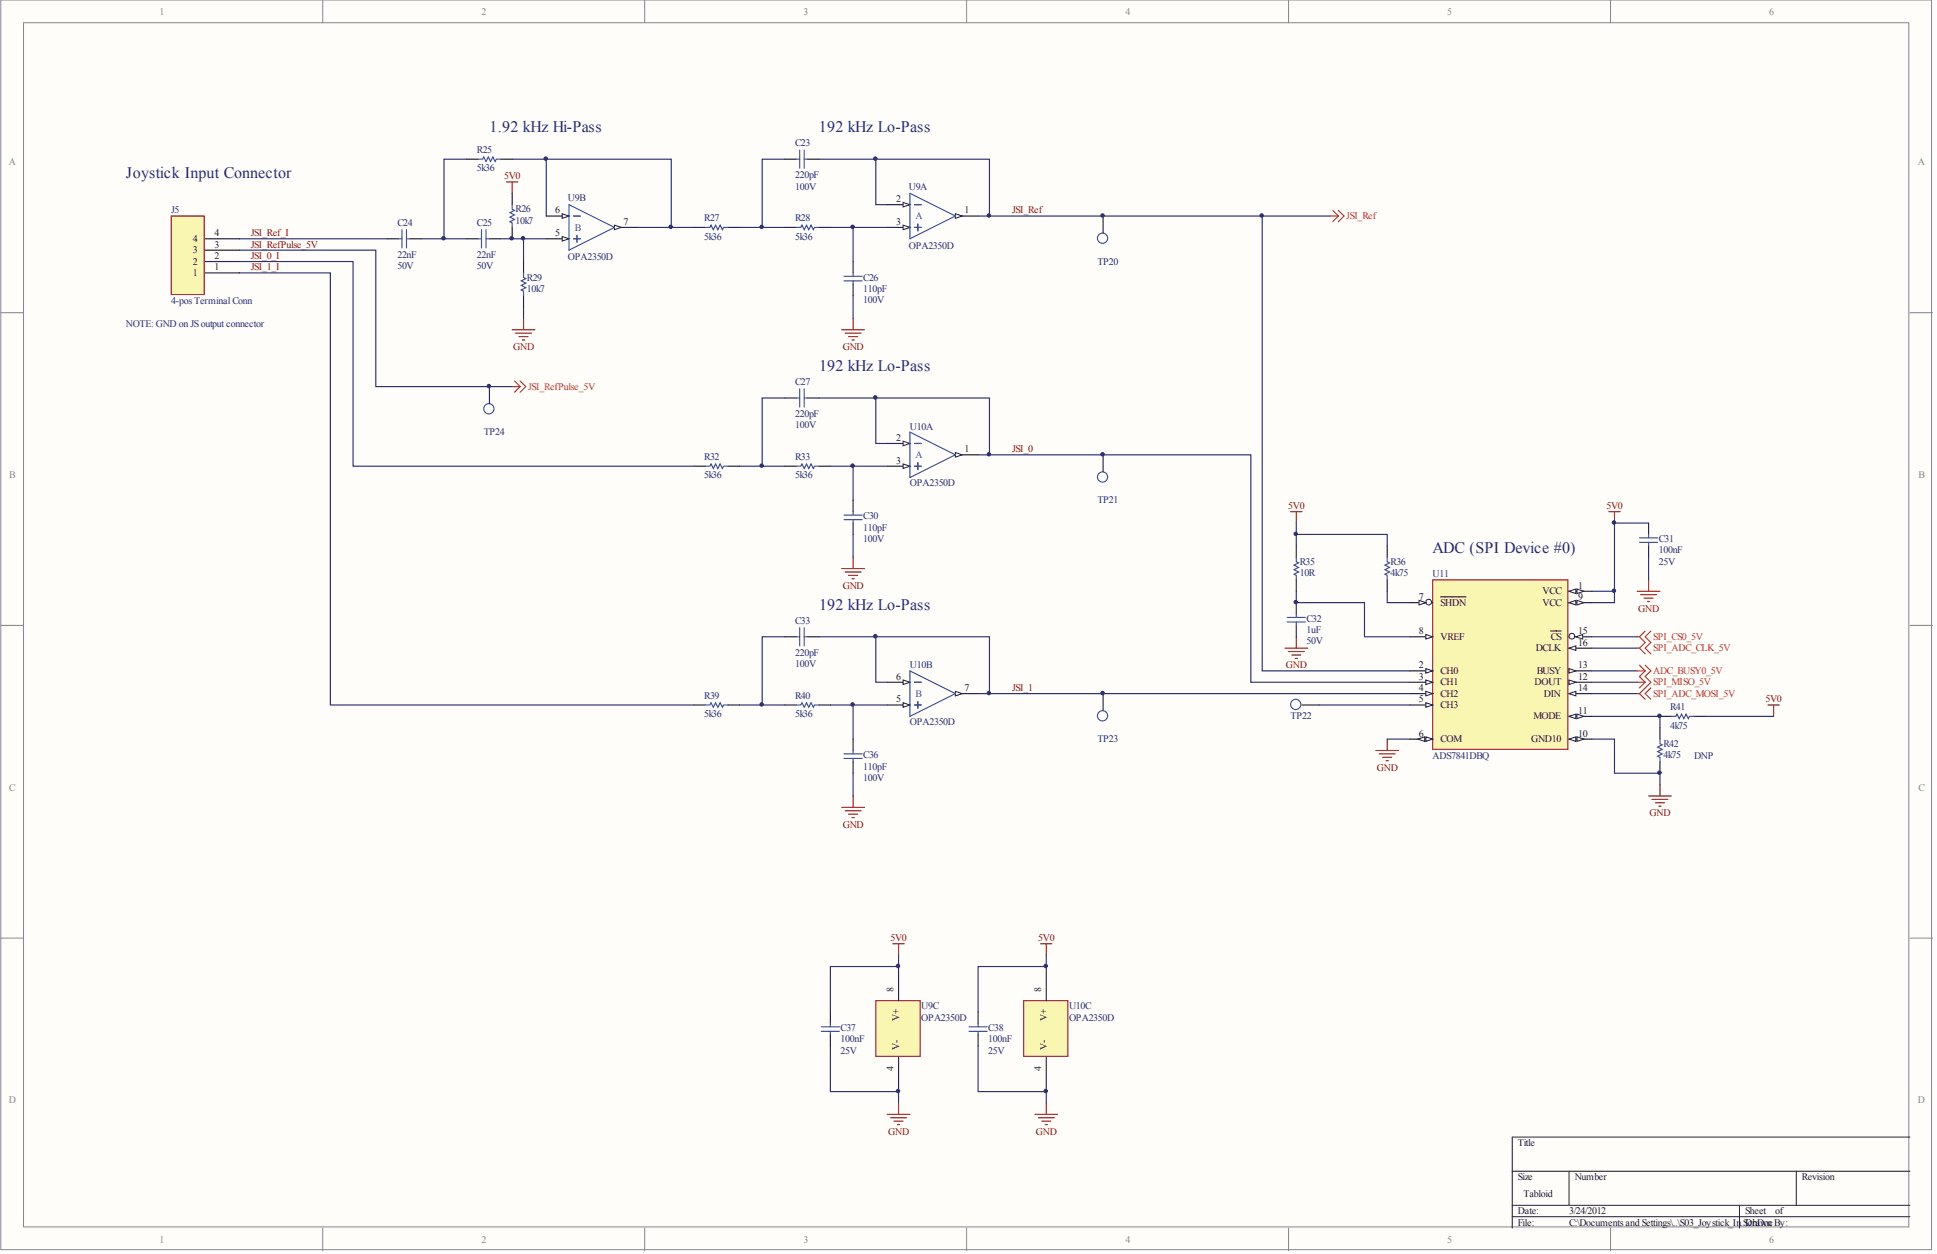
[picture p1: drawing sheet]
<svg xmlns="http://www.w3.org/2000/svg" width="432mm" height="279mm" viewBox="0 0 432 279" stroke-linecap="round" stroke-linejoin="round" font-family="sans-serif">
<path d="M.2 0h430.4v278.4h-430.4z" fill="#fefdf9"/>
<path d="M.2 0h430.4v278.4h-430.4z" fill="none" stroke="#85878d" stroke-width=".22"/>
<path d="M5.2 5.1h420.3v268.3h-420.3z" fill="#fefdf9"/>
<g fill="none" stroke="#85878d" stroke-width=".22">
<path d="M5.2 5.1h420.3v268.3h-420.3zM71.9 0v5.1M143.7 0v5.1M215.5 0v5.1M287.2 0v5.1M359 0v5.1M.2 69.7h5M425.8 69.7h5M.2 139.3h5M425.8 139.3h5M.2 209h5M425.8 209h5"/>
<path d="M71.9 273.6v5.1M143.7 273.6v5.1M215.5 273.6v5.1M287.2 273.6v5.1M359 273.6v5.1"/>
</g>
<path d="M425.8 253.4h-88.7v20.2M337.1 261h88.7M337.1 268.6h88.7M337.1 271.1h88.7M349.8 261v7.6M387.8 268.6v5M400.4 261v7.6" fill="none" stroke="#231f20" stroke-width=".22"/>
<g fill="#231f20">
<path d="M45.7 60.7h7.7l.1 .1-.1 .1h-7.6z"/>
<path d="M45.7 58.2l7.7-.1 .1 .2-.1 .1h-7.6z"/>
<path d="M45.7 55.6h7.7l.1 .1-.1 .2h-7.6z"/>
<path d="M45.7 53.1h7.7l.1 .1-.1 .1h-7.6z"/>
</g>
<g fill="#f9f6b2">
<path d="M43.2 60h.6v1.5h-.6z"/>
<path d="M43 57.5h1v1.5h-1z"/>
<path d="M43.1 54.9h.8v1.6h-.8z"/>
<path d="M43 52.4h1v1.5h-1z"/>
<path d="M38.3 48.3h7.1v17.2h-7.1zM43.2 60v1.5h.6v-1.5zM43 57.5v1.5h1v-1.5zM43.1 54.9v1.6h.8v-1.6zM43 52.4v1.5h1v-1.5z"/>
</g>
<path d="M38 48h7.6v17.7h-7.6zM38.3 48.3v17.2h7.1v-17.2zM38.2 48.1h.1z" fill="#7d1315"/>
<path d="M197.8 50.7h5" fill="none" stroke="#231f20" stroke-width=".25"/>
<path d="M201.3 50.2l1.5 .5-1.5 .5z" fill="#fefdf9"/>
<path d="M201.3 50.2l1.5 .5-1.5 .5z" fill="none" stroke="#231f20" stroke-width=".22"/>
<path d="M197.8 45.6h5" fill="none" stroke="#231f20" stroke-width=".25"/>
<path d="M201.3 45.1l1.5 .5-1.5 .5z" fill="#fefdf9"/>
<path d="M201.3 45.1l1.5 .5-1.5 .5z" fill="none" stroke="#231f20" stroke-width=".22"/>
<path d="M213 48.1h5" fill="none" stroke="#231f20" stroke-width=".25"/>
<path d="M213 47.6l1.5 .5-1.5 .5z" fill="#fefdf9"/>
<path d="M213 47.6l1.5 .5-1.5 .5z" fill="none" stroke="#231f20" stroke-width=".22"/>
<path d="M202.8 43.1l10.2 5-10.2 5.1zM203.9 45.6h1.5M203.9 50.7h1.5M204.6 49.9v1.5" fill="none" stroke="#3153a4" stroke-width=".25"/>
<path d="M121.8 53.2h5" fill="none" stroke="#231f20" stroke-width=".25"/>
<path d="M125.3 52.7l1.5 .5-1.5 .5z" fill="#fefdf9"/>
<path d="M125.3 52.7l1.5 .5-1.5 .5z" fill="none" stroke="#231f20" stroke-width=".22"/>
<path d="M121.8 48.1h5" fill="none" stroke="#231f20" stroke-width=".25"/>
<path d="M125.3 47.6l1.5 .5-1.5 .5z" fill="#fefdf9"/>
<path d="M125.3 47.6l1.5 .5-1.5 .5z" fill="none" stroke="#231f20" stroke-width=".22"/>
<path d="M137 50.7h5" fill="none" stroke="#231f20" stroke-width=".25"/>
<path d="M137 50.2l1.5 .5-1.5 .5z" fill="#fefdf9"/>
<path d="M137 50.2l1.5 .5-1.5 .5z" fill="none" stroke="#231f20" stroke-width=".22"/>
<g fill="none" stroke="#3153a4" stroke-width=".25">
<path d="M106.6 35.5h1l.2-.5 .5 1 .6-1 .5 1 .5-1 .5 1 .2-.5h1M177.5 35.5h.8M178.3 33.4v4.1M179.3 33.4v4.1M179.3 35.5h.7M88.8 53.2h.8M89.6 51.2v4M90.6 53.2h.8M90.6 51.2v4M106.6 53.2h.7M107.3 51.2v4M108.3 53.2h.8"/>
<path d="M108.3 51.2v4M114.2 45.6v1l.5 .3-1 .5 1 .5-1 .5 1 .5-1 .5 .5 .3v1M126.8 45.6l10.2 5.1-10.2 5zM127.9 48.1h1.5M127.9 53.2h1.5M128.6 52.4v1.6M157.2 50.7h1.1l.2-.5 .5 1 .5-1 .5 1 .5-1 .5 1 .3-.5h1M177.5 50.7h1l.3-.5 .5 1 .5-1 .5 1 .5-1 .5 1 .3-.5h1M116.7 60.8v1l.5 .3-1 .5 1 .5-1 .5 1 .5-1 .5 .5 .3v1M188.1 61.6h4.1M188.1 62.6h4.1M190.2 60.8v.8"/>
<path d="M190.2 62.6v.7"/>
</g>
<path d="M112.9 40.5h2.5M114.2 40.5v2.6M114.2 73.5h5M114.9 74.2h3.6M115.7 75h2M116.5 75.8h.5M116.7 70.9v2.6M187.6 73.5h5.1M188.4 74.2h3.5M189.2 75h2M189.9 75.8h.5M190.2 70.9v2.6" fill="none" stroke="#7d1315" stroke-width=".25"/>
<g fill="none" stroke="#272872" stroke-width=".25">
<path d="M104 35.5h-5v17.7M114.2 35.5h35.4v15.2h-7.6M121.8 35.5v12.6M175 35.5h-5.1v15.2M182.6 35.5h38v12.6h-2.6M195.2 35.5v10.1h2.6M93.9 53.2h10.1M111.6 53.2h5.1M121.8 53.2h-5.1v5.1M149.6 50.7h5.1M164.8 50.7h10.2M185.1 50.7h12.7"/>
<path d="M190.2 50.7v7.6M116.7 68.4v2.5M190.2 65.9v5"/>
</g>
<g fill="none" stroke="#231f20" stroke-width=".25">
<path d="M104 35.5h2.6M111.6 35.5h2.6M175 35.5h2.5M180 35.5h2.6M86.3 53.2h2.5M91.4 53.2h2.5M104 53.2h2.6M109.1 53.2h2.5M114.2 43.1v2.5M114.2 50.7v2.5M116.7 58.3v2.5M154.7 50.7h2.5"/>
<path d="M162.3 50.7h2.5M175 50.7h2.5M182.6 50.7h2.5M190.2 58.3v2.5M116.7 65.9v2.5M190.2 63.3v2.6"/>
</g>
<g fill="#231f20">
<path d="M200.2 215.3l.2 .1v7.6l-.1 .1-.1-.1z"/>
<path d="M200.2 235.5l.2 .1v7.6l-.1 .1-.1-.1z"/>
</g>
<g fill="#f9f6b2">
<path d="M195.4 223.1h9.6v12.1h-9.6z"/>
<path d="M199 226h1.5v1.5h-1.5z"/>
<path d="M199.1 224.8h1.2v1.2h-1.2z"/>
<path d="M199 232.3h1.5v1.5h-1.5z"/>
<path d="M199.9 231.7h.1v.5h-.1z"/>
</g>
<path d="M195.1 222.8h5.1l.1 .3 .1-.3h4.8v12.7h-10.1zM195.4 223.1v12.1h9.6v-12.1zM195.2 223h.2z" fill="#7d1315"/>
<path d="M200.2 222.8h.2v.2h-.2z" fill="#231f20"/>
<path d="M197.8 103.9h5" fill="none" stroke="#231f20" stroke-width=".25"/>
<path d="M201.3 103.4l1.5 .5-1.5 .5z" fill="#fefdf9"/>
<path d="M201.3 103.4l1.5 .5-1.5 .5z" fill="none" stroke="#231f20" stroke-width=".22"/>
<path d="M197.8 98.8h5" fill="none" stroke="#231f20" stroke-width=".25"/>
<path d="M201.3 98.3l1.5 .5-1.5 .5z" fill="#fefdf9"/>
<path d="M201.3 98.3l1.5 .5-1.5 .5z" fill="none" stroke="#231f20" stroke-width=".22"/>
<path d="M213 101.3h5" fill="none" stroke="#231f20" stroke-width=".25"/>
<path d="M213 100.8l1.5 .5-1.5 .5z" fill="#fefdf9"/>
<path d="M213 100.8l1.5 .5-1.5 .5z" fill="none" stroke="#231f20" stroke-width=".22"/>
<g fill="none" stroke="#3153a4" stroke-width=".25">
<path d="M177.5 88.7h.8M178.3 86.6v4.1M179.3 86.6v4.1M179.3 88.7h.7M202.8 96.3l10.2 5-10.2 5.1zM203.9 98.8h1.5M157.2 103.9h1.1l.2-.5 .5 1 .5-1 .5 1 .5-1 .5 1 .3-.5h1M177.5 103.9h1l.3-.5 .5 1 .5-1 .5 1 .5-1 .5 1 .3-.5h1M188.1 114.8h4.1M188.1 115.8h4.1M190.2 114v.8M190.2 115.8v.7"/>
<path d="M203.9 103.9h1.5M204.6 103.1v1.5"/>
</g>
<path d="M187.6 126.7h5.1M188.4 127.4h3.5M189.2 128.2h2M189.9 129h.5M190.2 124.1v2.6" fill="none" stroke="#7d1315" stroke-width=".25"/>
<path d="M175 88.7h-5.1v15.2M182.6 88.7h38v12.6h-2.6M195.2 88.7v10.1h2.6M164.8 103.9h10.2M185.1 103.9h12.7M190.2 103.9v7.6M190.2 119.1v5" fill="none" stroke="#272872" stroke-width=".25"/>
<path d="M175 88.7h2.5M180 88.7h2.6M154.7 103.9h2.5M162.3 103.9h2.5M175 103.9h2.5M182.6 103.9h2.5M190.2 111.5v2.5M190.2 116.5v2.6M197.8 157.1h5" fill="none" stroke="#231f20" stroke-width=".25"/>
<path d="M201.3 156.6l1.5 .5-1.5 .5z" fill="#fefdf9"/>
<path d="M201.3 156.6l1.5 .5-1.5 .5z" fill="none" stroke="#231f20" stroke-width=".22"/>
<path d="M197.8 152h5" fill="none" stroke="#231f20" stroke-width=".25"/>
<path d="M201.3 151.5l1.5 .5-1.5 .5z" fill="#fefdf9"/>
<path d="M201.3 151.5l1.5 .5-1.5 .5z" fill="none" stroke="#231f20" stroke-width=".22"/>
<path d="M213 154.5h5" fill="none" stroke="#231f20" stroke-width=".25"/>
<path d="M213 154l1.5 .5-1.5 .6z" fill="#fefdf9"/>
<path d="M213 154l1.5 .5-1.5 .6z" fill="none" stroke="#231f20" stroke-width=".22"/>
<path d="M202.8 149.5l10.2 5-10.2 5.1zM203.9 152h1.5M203.9 157.1h1.5M204.6 156.3v1.5" fill="none" stroke="#3153a4" stroke-width=".25"/>
<g fill="#231f20">
<path d="M233.2 215.3l.2 .1v7.6l-.2 .1-.1-.1z"/>
<path d="M233.2 235.5l.2 .1v7.6l-.2 .1-.1-.1z"/>
</g>
<g fill="#f9f6b2">
<path d="M231.9 226h1.5v1.5h-1.5z"/>
<path d="M232.1 224.8h1.1v1.2h-1.1z"/>
<path d="M231.9 232.3h1.5v1.5h-1.5z"/>
<path d="M232.8 231.7h.2v.5h-.2z"/>
<path d="M228.3 223.1h9.6v12.1h-9.6zM231.9 232.3v1.5h1.5v-1.5zM232.8 231.7v.5h.2v-.5zM231.9 226v1.5h1.5v-1.5zM232.1 224.8v1.2h1.1v-1.2z"/>
</g>
<path d="M228 222.8h5.1l.1 .3 .2-.3h4.8v12.7h-10.2zM228.3 223.1v12.1h9.6v-12.1zM228.2 223h.1z" fill="#7d1315"/>
<path d="M233.1 222.8h.3l-.1 .2h-.1z" fill="#231f20"/>
<path d="M187.6 179.9h5.1M190.2 177.3v2.6M188.4 180.6h3.5M189.2 181.4h2M189.9 182.2h.5" fill="none" stroke="#7d1315" stroke-width=".25"/>
<path d="M53.4 53.2h32.9M53.4 60.8h20.2v96.3h81.1M164.8 157.1h10.2M175 141.9h-5.1v15.2M182.6 141.9h38v12.6h-2.6M185.1 157.1h12.7M190.2 157.1v7.6M195.2 141.9v10.1h2.6M190.2 172.3v5" fill="none" stroke="#272872" stroke-width=".25"/>
<path d="M154.7 157.1h2.5M162.3 157.1h2.5M175 157.1h2.5M175 141.9h2.5M180 141.9h2.6M182.6 157.1h2.5M190.2 164.7v2.5M190.2 169.7v2.6" fill="none" stroke="#231f20" stroke-width=".25"/>
<path d="M178.3 139.9v4M179.3 139.9v4M157.2 157.1h1.1l.2-.5 .5 1 .5-1 .5 1 .5-1 .5 1 .3-.5h1M177.5 157.1h1l.3-.5 .5 1 .5-1 .5 1 .5-1 .5 1 .3-.5h1M177.5 141.9h.8M179.3 141.9h.7M188.1 168h4.1M188.1 169h4.1M190.2 167.2v.8M190.2 169v.7" fill="none" stroke="#3153a4" stroke-width=".25"/>
<path d="M109 86.1h.2v3.8l-.1 .2-.1-.2z" fill="#231f20"/>
<circle cx="109" cy="91.1" r="1.01" fill="#fefdf9"/>
<path d="M108.2 90.1l.8-.3v.2l.2-.1a.84 .84 0 0 1 1 .8 1.27 1.27 0 0 1-1.6 1.6 1.27 1.27 0 0 1-.4-2.2zM108 91.1a1.01 1.01 0 0 0 2 0 1.01 1.01 0 0 0-2 0z" fill="#3451a3"/>
<path d="M109 89.8h.2v.2h-.2z" fill="#231f20"/>
<path d="M114.2 86.1h1.7M114.7 84.9l1.2 1.2M115.9 86.1l-1.2 1.3M115.9 84.9l1.3 1.2-1.3 1.3" fill="none" stroke="#ee1f23" stroke-width=".25"/>
<g fill="none" stroke="#7d1315" stroke-width=".25">
<path d="M199 210.3h2.6M200.3 210.3v2.5M232 210.3h2.5M233.2 210.3v2.5M197.8 248.3h5M198.5 249h3.6M199.3 249.8h2M200.1 250.6h.5M200.3 245.8v2.5M230.7 248.3h5.1M231.5 249h3.5M232.2 249.8h2.1"/>
<path d="M233 250.6h.5M233.2 245.8v2.5"/>
</g>
<path d="M185.1 225.5v2.5M185.1 230.6v2.5M218 225.5v2.5M218 230.6v2.5" fill="none" stroke="#231f20" stroke-width=".25"/>
<path d="M183.1 228.8h4M183.1 229.8h4M185.1 228v.8M185.1 229.8v.8M216 228.8h4.1M216 229.8h4.1M218 228v.8M218 229.8v.8" fill="none" stroke="#3153a4" stroke-width=".25"/>
<path d="M200.3 212.8v2.6h-15.2v10.1M233.2 212.8v2.6h-15.2v10.1M185.1 233.1v10.1h15.2v2.6M218 233.1v10.1h15.2v2.6" fill="none" stroke="#272872" stroke-width=".25"/>
<path d="M319.5 129.3h29.9v37.5h-29.9z" fill="#f9f6b2"/>
<path d="M319.2 129.1h30.4v38h-30.4zM319.5 129.3v37.5h29.9v-37.5zM319.4 129.2h.1z" fill="#7d1315"/>
<path d="M314.3 134.3h5.1" fill="none" stroke="#231f20" stroke-width=".25"/>
<circle cx="318.5" cy="134.2" r=".63" fill="#fefdf9"/>
<circle cx="318.5" cy="134.2" r=".63" fill="none" stroke="#231f20" stroke-width=".22"/>
<path d="M316.3 133.8l1.6 .5-1.6 .5z" fill="#fefdf9"/>
<path d="M316.3 133.8l1.6 .5-1.6 .5z" fill="none" stroke="#231f20" stroke-width=".22"/>
<path d="M321.1 133h5.7M349.8 159.6h5" fill="none" stroke="#231f20" stroke-width=".25"/>
<path d="M349.8 159.6l1.5-.5v1z" fill="#fefdf9"/>
<path d="M349.8 159.6l1.5-.5v1z" fill="none" stroke="#231f20" stroke-width=".22"/>
<path d="M351.5 159.1l1.6 .5-1.6 .5z" fill="#fefdf9"/>
<path d="M351.5 159.1l1.6 .5-1.6 .5z" fill="none" stroke="#231f20" stroke-width=".22"/>
<path d="M349.8 144.4h5" fill="none" stroke="#231f20" stroke-width=".25"/>
<path d="M349.8 144.4l1.5-.5v1z" fill="#fefdf9"/>
<path d="M349.8 144.4l1.5-.5v1z" fill="none" stroke="#231f20" stroke-width=".22"/>
<path d="M349.8 164.7h5" fill="none" stroke="#231f20" stroke-width=".25"/>
<path d="M349.8 164.7l1.5-.5v1z" fill="#fefdf9"/>
<path d="M349.8 164.7l1.5-.5v1z" fill="none" stroke="#231f20" stroke-width=".22"/>
<path d="M351.5 164.2l1.6 .5-1.6 .5z" fill="#fefdf9"/>
<path d="M351.5 164.2l1.6 .5-1.6 .5z" fill="none" stroke="#231f20" stroke-width=".22"/>
<path d="M349.8 141.9h5" fill="none" stroke="#231f20" stroke-width=".25"/>
<circle cx="350.4" cy="141.8" r=".63" fill="#fefdf9"/>
<circle cx="350.4" cy="141.8" r=".63" fill="none" stroke="#231f20" stroke-width=".22"/>
<path d="M351.3 141.9l1.5-.5v1z" fill="#fefdf9"/>
<path d="M351.3 141.9l1.5-.5v1z" fill="none" stroke="#231f20" stroke-width=".22"/>
<path d="M345.7 140.6h2.3M349.8 152h5" fill="none" stroke="#231f20" stroke-width=".25"/>
<path d="M349.8 151.5l1.5 .5-1.5 .5z" fill="#fefdf9"/>
<path d="M349.8 151.5l1.5 .5-1.5 .5z" fill="none" stroke="#231f20" stroke-width=".22"/>
<path d="M314.3 157.1h5.1" fill="none" stroke="#231f20" stroke-width=".25"/>
<path d="M317.9 156.6l1.5 .5-1.5 .5z" fill="#fefdf9"/>
<path d="M317.9 156.6l1.5 .5-1.5 .5z" fill="none" stroke="#231f20" stroke-width=".22"/>
<path d="M314.3 141.9h5.1" fill="none" stroke="#231f20" stroke-width=".25"/>
<path d="M317.9 141.4l1.5 .5-1.5 .5z" fill="#fefdf9"/>
<path d="M317.9 141.4l1.5 .5-1.5 .5z" fill="none" stroke="#231f20" stroke-width=".22"/>
<path d="M314.3 154.5h5.1" fill="none" stroke="#231f20" stroke-width=".25"/>
<path d="M317.9 154l1.5 .5-1.5 .6z" fill="#fefdf9"/>
<path d="M317.9 154l1.5 .5-1.5 .6z" fill="none" stroke="#231f20" stroke-width=".22"/>
<path d="M349.8 134.3h5" fill="none" stroke="#231f20" stroke-width=".25"/>
<path d="M349.8 134.3l1.5-.5v1z" fill="#fefdf9"/>
<path d="M349.8 134.3l1.5-.5v1z" fill="none" stroke="#231f20" stroke-width=".22"/>
<path d="M351.5 133.8l1.6 .5-1.6 .5z" fill="#fefdf9"/>
<path d="M351.5 133.8l1.6 .5-1.6 .5z" fill="none" stroke="#231f20" stroke-width=".22"/>
<path d="M314.3 152h5.1" fill="none" stroke="#231f20" stroke-width=".25"/>
<path d="M317.9 151.5l1.5 .5-1.5 .5z" fill="#fefdf9"/>
<path d="M317.9 151.5l1.5 .5-1.5 .5z" fill="none" stroke="#231f20" stroke-width=".22"/>
<path d="M314.3 149.5h5.1" fill="none" stroke="#231f20" stroke-width=".25"/>
<path d="M317.9 149l1.5 .5-1.5 .5z" fill="#fefdf9"/>
<path d="M317.9 149l1.5 .5-1.5 .5z" fill="none" stroke="#231f20" stroke-width=".22"/>
<path d="M349.8 149.5h5" fill="none" stroke="#231f20" stroke-width=".25"/>
<path d="M349.8 149l1.5 .5-1.5 .5z" fill="#fefdf9"/>
<path d="M349.8 149l1.5 .5-1.5 .5z" fill="none" stroke="#231f20" stroke-width=".22"/>
<path d="M314.3 164.7h5.1" fill="none" stroke="#231f20" stroke-width=".25"/>
<path d="M317.9 164.2l1.5 .5-1.5 .5z" fill="#fefdf9"/>
<path d="M317.9 164.2l1.5 .5-1.5 .5z" fill="none" stroke="#231f20" stroke-width=".22"/>
<path d="M316.1 164.7l1.5-.5v1z" fill="#fefdf9"/>
<path d="M316.1 164.7l1.5-.5v1z" fill="none" stroke="#231f20" stroke-width=".22"/>
<path d="M349.8 131.7h5" fill="none" stroke="#231f20" stroke-width=".25"/>
<path d="M349.8 131.7l1.5-.5v1.1z" fill="#fefdf9"/>
<path d="M349.8 131.7l1.5-.5v1.1z" fill="none" stroke="#231f20" stroke-width=".22"/>
<path d="M351.5 131.2l1.6 .5-1.6 .6z" fill="#fefdf9"/>
<path d="M351.5 131.2l1.6 .5-1.6 .6z" fill="none" stroke="#231f20" stroke-width=".22"/>
<path d="M349.8 154.5h5" fill="none" stroke="#231f20" stroke-width=".25"/>
<path d="M349.8 154.5l1.5-.5v1.1z" fill="#fefdf9"/>
<path d="M349.8 154.5l1.5-.5v1.1z" fill="none" stroke="#231f20" stroke-width=".22"/>
<path d="M289 121.6v2.5M289 129.2v2.5M309.2 121.6v2.5M309.2 129.2v2.5" fill="none" stroke="#231f20" stroke-width=".25"/>
<path d="M289 124.1v1.1l.5 .2-1 .5 1 .5-1 .5 1 .5-1 .5 .5 .3v1M309.2 124.1v1.1l.5 .2-1 .5 1 .5-1 .5 1 .5-1 .5 .5 .3v1" fill="none" stroke="#3153a4" stroke-width=".25"/>
<path d="M287.7 114h2.5M289 114v2.5M358.6 114h2.6M359.9 114v2.5M286.4 144.4h5.1M287.2 145.2h3.5M288 145.9h2M288.7 146.7h.5M289 141.9v2.5" fill="none" stroke="#7d1315" stroke-width=".25"/>
<path d="M289 116.5v2.6M289 131.7v2.6h15.2v7.6h10.1M289 121.6v-2.5h20.2v2.5M309.2 131.7v2.6h5.1M354.8 131.7h5.1" fill="none" stroke="#272872" stroke-width=".25"/>
<path d="M245.8 48l.2 .1v3.8l-.1 .2-.1-.2z" fill="#231f20"/>
<circle cx="245.8" cy="53.1" r="1.01" fill="#fefdf9"/>
<path d="M245 52.1l.8-.3v.2l.2-.1a.84 .84 0 0 1 1 .8 1.27 1.27 0 0 1-1.6 1.6 1.27 1.27 0 0 1-.4-2.2zM244.8 53.1a1.01 1.01 0 0 0 2 0 1.01 1.01 0 0 0-2 0z" fill="#3451a3"/>
<g fill="#231f20">
<path d="M245.8 51.8h.2v.2h-.2z"/>
<path d="M245.8 101.3h.2v3.8l-.1 .2-.1-.2z"/>
</g>
<circle cx="245.8" cy="106.3" r="1.01" fill="#fefdf9"/>
<path d="M244.8 105.5l.6-.4 .4-.1 .1 .3 .1-.2a.83 .83 0 0 1 1 .8 1.27 1.27 0 0 1-1.4 1.6 1.27 1.27 0 0 1-.8-2zM244.8 106.3a1.01 1.01 0 0 0 2 0 1.01 1.01 0 0 0-2 0z" fill="#3451a3"/>
<g fill="#231f20">
<path d="M245.8 105h.2v.2h-.2z"/>
<path d="M245.8 154.5h.2v3.8l-.1 .2-.1-.2z"/>
</g>
<circle cx="245.8" cy="159.5" r="1.01" fill="#fefdf9"/>
<path d="M244.8 158.7l.6-.4 .4-.1 .1 .3 .1-.2a.84 .84 0 0 1 1 .8 1.27 1.27 0 0 1-1.4 1.6 1.27 1.27 0 0 1-.8-2zM244.8 159.5a1.01 1.01 0 0 0 2 0 1.01 1.01 0 0 0-2 0z" fill="#3451a3"/>
<g fill="#231f20">
<path d="M245.8 158.2h.2v.2h-.2z"/>
<path d="M290.1 157h3.9l.2 .1-.2 .1h-3.8z"/>
</g>
<circle cx="288.8" cy="157" r="1.01" fill="#fefdf9"/>
<path d="M287.6 157a1.27 1.27 0 0 1 2.5 0 1.27 1.27 0 0 1-2.5 0zM287.8 157a1.05 1.05 0 0 0 2.1 0 1.05 1.05 0 0 0-2.1 0z" fill="#3451a3"/>
<g fill="none" stroke="#272872" stroke-width=".25">
<path d="M53.4 58.3h25.3v45.6h76M53.4 55.7h30.4v30.4h30.4M220.6 48.1h60.8v101.4h32.9M281.4 48.1h15.2M220.6 101.3h58.2v50.7h35.5M367.5 116.5h-7.6v17.8h-5.1M367.5 124.1v5.1M220.6 154.5h93.7M294 157.1h20.3M354.8 159.6h15.2v2.5M354.8 154.5h10.2M354.8 141.9h10.2"/>
<path d="M354.8 144.4h10.2M354.8 149.5h10.2M354.8 152h10.2M380.2 159.6h15.2M309.2 164.7h5.1M354.8 164.7h5.1v7.6h10.1v2.5"/>
</g>
<g fill="none" stroke="#7d1315" stroke-width=".25">
<path d="M365 131.7h5M365.7 132.5h3.6M366.5 133.3h2M367.3 134h.5M367.5 129.2v2.5M394.1 157.1h2.5M395.4 157.1v2.5M306.7 167.2h5.1M307.5 168h3.5M308.2 168.7h2.1M309 169.5h.5M309.2 164.7v2.5"/>
<path d="M367.5 177.3h5.1M368.3 178.1h3.5M369 178.9h2.1M369.8 179.6h.5M370 174.8v2.5"/>
</g>
<path d="M367.5 116.5v2.6M289 134.3v2.5M289 139.3v2.6M367.5 121.6v2.5M370 159.6h2.6M377.6 159.6h2.6M370 162.1v2.6M370 169.7v2.6" fill="none" stroke="#231f20" stroke-width=".25"/>
<path d="M365.5 119.8h4M367.5 119.1v.7M286.9 137.6h4.1M286.9 138.6h4.1M289 136.8v.8M289 138.6v.7M365.5 120.8h4M367.5 120.8v.8M372.6 159.6h1l.2-.5 .5 1 .6-1 .5 1 .5-1 .5 1 .2-.5h1M370 164.7v1l.5 .2-1 .6 1 .5-1 .5 1 .5-1 .5 .5 .2v1" fill="none" stroke="#3153a4" stroke-width=".25"/>
<g fill="none" stroke="#ee1f23" stroke-width=".25">
<path d="M296.6 48.1h1.7M297.1 46.9l1.2 1.2M298.3 48.1l-1.2 1.3M298.3 46.9l1.3 1.2-1.3 1.3M365 141.9h.5M365 144.4h.5M365 149.5h1.7M365 152h1.7M365 154.5h.5M365.5 141.9l1.2 1.2-1.2 1.3M365.5 144.4l1.2 1.3M365.5 148.2l1.2 1.3"/>
<path d="M365.5 154.5l1.2 1.3M366.7 140.6l-1.2 1.3M366.7 149.5l-1.2 1.2 1.2 1.3M366.7 148.2l1.3 1.3-1.3 1.2 1.3 1.3-2.5 2.5M366.7 152l-1.2 1.3M368 140.6l-1.3 1.3 1.3 1.2-1.3 1.3 1.3 1.3M368 153.3l-1.3 1.2 1.3 1.3"/>
</g>
<circle cx="98.8" cy="53.1" r=".38" fill="#272872"/>
<circle cx="98.8" cy="53.1" r=".38" fill="none" stroke="#272872" stroke-width=".22"/>
<circle cx="109" cy="86" r=".38" fill="#272872"/>
<circle cx="109" cy="86" r=".38" fill="none" stroke="#272872" stroke-width=".22"/>
<circle cx="114" cy="53.1" r=".38" fill="#272872"/>
<circle cx="114" cy="53.1" r=".38" fill="none" stroke="#272872" stroke-width=".22"/>
<circle cx="116.6" cy="53.1" r=".38" fill="#272872"/>
<circle cx="116.6" cy="53.1" r=".38" fill="none" stroke="#272872" stroke-width=".22"/>
<circle cx="121.6" cy="35.3" r=".38" fill="#272872"/>
<circle cx="121.6" cy="35.3" r=".38" fill="none" stroke="#272872" stroke-width=".22"/>
<circle cx="149.5" cy="50.5" r=".38" fill="#272872"/>
<circle cx="149.5" cy="50.5" r=".38" fill="none" stroke="#272872" stroke-width=".22"/>
<circle cx="169.8" cy="157" r=".38" fill="#272872"/>
<circle cx="169.8" cy="157" r=".38" fill="none" stroke="#272872" stroke-width=".22"/>
<circle cx="169.8" cy="103.7" r=".38" fill="#272872"/>
<circle cx="169.8" cy="103.7" r=".38" fill="none" stroke="#272872" stroke-width=".22"/>
<circle cx="169.8" cy="50.5" r=".38" fill="#272872"/>
<circle cx="169.8" cy="50.5" r=".38" fill="none" stroke="#272872" stroke-width=".22"/>
<circle cx="190" cy="157" r=".38" fill="#272872"/>
<circle cx="190" cy="157" r=".38" fill="none" stroke="#272872" stroke-width=".22"/>
<circle cx="190" cy="103.7" r=".38" fill="#272872"/>
<circle cx="190" cy="103.7" r=".38" fill="none" stroke="#272872" stroke-width=".22"/>
<circle cx="190" cy="50.5" r=".38" fill="#272872"/>
<circle cx="190" cy="50.5" r=".38" fill="none" stroke="#272872" stroke-width=".22"/>
<circle cx="195.1" cy="141.8" r=".38" fill="#272872"/>
<circle cx="195.1" cy="141.8" r=".38" fill="none" stroke="#272872" stroke-width=".22"/>
<circle cx="195.1" cy="88.5" r=".38" fill="#272872"/>
<circle cx="195.1" cy="88.5" r=".38" fill="none" stroke="#272872" stroke-width=".22"/>
<circle cx="195.1" cy="35.3" r=".38" fill="#272872"/>
<circle cx="195.1" cy="35.3" r=".38" fill="none" stroke="#272872" stroke-width=".22"/>
<circle cx="200.2" cy="243.1" r=".38" fill="#272872"/>
<circle cx="200.2" cy="243.1" r=".38" fill="none" stroke="#272872" stroke-width=".22"/>
<circle cx="200.2" cy="215.2" r=".38" fill="#272872"/>
<circle cx="200.2" cy="215.2" r=".38" fill="none" stroke="#272872" stroke-width=".22"/>
<circle cx="220.4" cy="154.4" r=".38" fill="#272872"/>
<circle cx="220.4" cy="154.4" r=".38" fill="none" stroke="#272872" stroke-width=".22"/>
<circle cx="220.4" cy="101.2" r=".38" fill="#272872"/>
<circle cx="220.4" cy="101.2" r=".38" fill="none" stroke="#272872" stroke-width=".22"/>
<circle cx="220.4" cy="48" r=".38" fill="#272872"/>
<circle cx="220.4" cy="48" r=".38" fill="none" stroke="#272872" stroke-width=".22"/>
<circle cx="233.1" cy="243.1" r=".38" fill="#272872"/>
<circle cx="233.1" cy="243.1" r=".38" fill="none" stroke="#272872" stroke-width=".22"/>
<circle cx="233.1" cy="215.2" r=".38" fill="#272872"/>
<circle cx="233.1" cy="215.2" r=".38" fill="none" stroke="#272872" stroke-width=".22"/>
<circle cx="245.8" cy="154.4" r=".38" fill="#272872"/>
<circle cx="245.8" cy="154.4" r=".38" fill="none" stroke="#272872" stroke-width=".22"/>
<circle cx="245.8" cy="101.2" r=".38" fill="#272872"/>
<circle cx="245.8" cy="101.2" r=".38" fill="none" stroke="#272872" stroke-width=".22"/>
<circle cx="245.8" cy="48" r=".38" fill="#272872"/>
<circle cx="245.8" cy="48" r=".38" fill="none" stroke="#272872" stroke-width=".22"/>
<circle cx="281.2" cy="48" r=".38" fill="#272872"/>
<circle cx="281.2" cy="48" r=".38" fill="none" stroke="#272872" stroke-width=".22"/>
<circle cx="288.8" cy="134.2" r=".38" fill="#272872"/>
<circle cx="288.8" cy="134.2" r=".38" fill="none" stroke="#272872" stroke-width=".22"/>
<circle cx="288.8" cy="118.9" r=".38" fill="#272872"/>
<circle cx="288.8" cy="118.9" r=".38" fill="none" stroke="#272872" stroke-width=".22"/>
<circle cx="359.8" cy="131.6" r=".38" fill="#272872"/>
<circle cx="359.8" cy="131.6" r=".38" fill="none" stroke="#272872" stroke-width=".22"/>
<circle cx="359.8" cy="116.4" r=".38" fill="#272872"/>
<circle cx="359.8" cy="116.4" r=".38" fill="none" stroke="#272872" stroke-width=".22"/>
<circle cx="369.9" cy="172.2" r=".38" fill="#272872"/>
<circle cx="369.9" cy="172.2" r=".38" fill="none" stroke="#272872" stroke-width=".22"/>
<circle cx="369.9" cy="159.5" r=".38" fill="#272872"/>
<circle cx="369.9" cy="159.5" r=".38" fill="none" stroke="#272872" stroke-width=".22"/>
<g font-size="3.6" fill="#272872">
<text x="109.1" y="29.5">1.92 kHz Hi-Pass</text>
<text x="182.6" y="29.5">192 kHz Lo-Pass</text>
<text x="28" y="39.6">Joystick Input Connector</text>
<text x="182.6" y="82.7">192 kHz Lo-Pass</text>
<text x="319.4" y="123.2">ADC (SPI Device #0)</text>
<text x="182.6" y="135.9">192 kHz Lo-Pass</text>
</g>
<g font-size="2.2" fill="#85878d">
<text x="35.6" y="3.3">1</text>
<text x="107.3" y="3.3">2</text>
<text x="179.1" y="3.3">3</text>
<text x="250.9" y="3.3">4</text>
<text x="322.6" y="3.3">5</text>
<text x="394.4" y="3.3">6</text>
<text x="1.9" y="36.8">A</text>
<text x="427.5" y="36.8">A</text>
<text x="2.1" y="106.5">B</text>
<text x="427.7" y="106.5">B</text>
<text x="2.1" y="176.2">C</text>
<text x="427.7" y="176.2">C</text>
<text x="1.9" y="245.8">D</text>
<text x="427.5" y="245.8">D</text>
<text x="35.6" y="276.9">1</text>
<text x="107.3" y="276.9">2</text>
<text x="179.1" y="276.9">3</text>
<text x="250.9" y="276.9">4</text>
<text x="322.6" y="276.9">5</text>
<text x="394.4" y="276.9">6</text>
</g>
<g font-size="2.2" fill="#272872">
<text x="106.3" y="34.1">R25</text>
<text x="177.3" y="32.6">C23</text>
<text x="106.3" y="38.2">5k36</text>
<text x="177.3" y="39.7">220pF</text>
<text x="38.2" y="47.6">J5</text>
<text x="114.9" y="47.3">R26</text>
<text x="126.6" y="44.8">U9B</text>
<text x="177.3" y="42.2">100V</text>
<text x="202.6" y="42.2">U9A</text>
<text x="88.6" y="50.4">C24</text>
<text x="106.3" y="50.4">C25</text>
<text x="114.9" y="49.8">10k7</text>
<text x="157" y="53.4">5k36</text>
<text x="157" y="49.3">R27</text>
<text x="177.3" y="49.3">R28</text>
<text x="177.3" y="53.4">5k36</text>
<text x="88.6" y="57.4">22nF</text>
<text x="88.6" y="60">50V</text>
<text x="106.3" y="57.4">22nF</text>
<text x="106.3" y="60">50V</text>
<text x="126.6" y="58">OPA2350D</text>
<text x="202.6" y="55.4">OPA2350D</text>
<text x="244.6" y="59">TP20</text>
<text x="117.5" y="65">10k7</text>
<text x="117.5" y="62.5">R29</text>
<text x="192.5" y="62.5">C26</text>
<text x="192.5" y="65">110pF</text>
<text x="38.2" y="67.8">4-pos Terminal Conn</text>
<text x="192.5" y="67.6">100V</text>
<text x="28" y="72.9">NOTE: GND on JS output connector</text>
<text x="177.3" y="85.8">C27</text>
<text x="177.3" y="92.9">220pF</text>
<text x="177.3" y="95.4">100V</text>
<text x="202.8" y="95.7">U10A</text>
<text x="107.8" y="97">TP24</text>
<text x="157" y="106.6">5k36</text>
<text x="157" y="102.5">R32</text>
<text x="177.3" y="102.5">R33</text>
<text x="177.3" y="106.6">5k36</text>
<text x="202.8" y="108.4">OPA2350D</text>
<text x="244.6" y="112.2">TP21</text>
<text x="192.5" y="115.7">C30</text>
<text x="192.5" y="118.3">110pF</text>
<text x="192.5" y="120.8">100V</text>
<text x="289.7" y="125.9">R35</text>
<text x="310" y="125.9">R36</text>
<text x="369.8" y="123.3">100nF</text>
<text x="369.8" y="125.9">25V</text>
<text x="369.8" y="120.8">C31</text>
<text x="289.7" y="128.4">10R</text>
<text x="310" y="128.4">4k75</text>
<text x="319.4" y="128.6">U11</text>
<text x="177.3" y="139">C33</text>
<text x="291.3" y="138.5">C32</text>
<text x="291.3" y="141.1">1uF</text>
<text x="291.3" y="143.6">50V</text>
<text x="177.3" y="146.1">220pF</text>
<text x="177.3" y="148.7">100V</text>
<text x="202.8" y="148.9">U10B</text>
<text x="157" y="155.7">R39</text>
<text x="177.3" y="155.7">R40</text>
<text x="157" y="159.8">5k36</text>
<text x="177.3" y="159.8">5k36</text>
<text x="202.8" y="161.6">OPA2350D</text>
<text x="287.7" y="160.3">TP22</text>
<text x="372.3" y="158.3">R41</text>
<text x="244.6" y="165.4">TP23</text>
<text x="370.8" y="166.4">R42</text>
<text x="372.3" y="162.3">4k75</text>
<text x="192.5" y="168.9">C36</text>
<text x="192.5" y="171.5">110pF</text>
<text x="192.5" y="174">100V</text>
<text x="319.4" y="169.2">ADS7841DBQ</text>
<text x="370.8" y="168.9">4k75</text>
<text x="377.6" y="169.2">DNP</text>
<text x="205.4" y="224.9">U9C</text>
<text x="205.4" y="227.4">OPA2350D</text>
<text x="238.3" y="224.9">U10C</text>
<text x="238.3" y="227.4">OPA2350D</text>
<text x="187.4" y="232.3">100nF</text>
<text x="187.4" y="229.7">C37</text>
<text x="220.3" y="232.3">100nF</text>
<text x="220.3" y="229.7">C38</text>
<text x="187.4" y="234.8">25V</text>
<text x="220.3" y="234.8">25V</text>
</g>
<g font-size="2.2" fill="#7d1315">
<text x="112.4" y="40">5V0</text>
<text x="225.6" y="47.6">JSI_Ref</text>
<text x="55.9" y="52.6">JSI_Ref_I</text>
<text x="55.9" y="57.7">JSI_0_I</text>
<text x="55.9" y="55.2">JSI_RefPulse_5V</text>
<text x="55.9" y="60.2">JSI_1_I</text>
<text x="114.4" y="78">GND</text>
<text x="187.9" y="78">GND</text>
<text x="225.6" y="100.8">JSI_0</text>
<text x="287.2" y="113.4">5V0</text>
<text x="358.1" y="113.4">5V0</text>
<text x="187.9" y="131.2">GND</text>
<text x="365.2" y="136.3">GND</text>
<text x="286.7" y="148.9">GND</text>
<text x="225.6" y="154">JSI_1</text>
<text x="393.6" y="156.5">5V0</text>
<text x="306.9" y="171.7">GND</text>
<text x="187.9" y="184.4">GND</text>
<text x="367.7" y="181.9">GND</text>
<text x="198.5" y="209.7">5V0</text>
<text x="231.4" y="209.7">5V0</text>
<text x="198" y="252.8">GND</text>
<text x="230.9" y="252.8">GND</text>
</g>
<g font-size="2.2" fill="#231f20">
<text x="123.8" y="47.6">6</text>
<text x="199.8" y="45">2</text>
<text x="215" y="47.6">1</text>
<text x="43" y="53.9">4</text>
<text x="47.8" y="52.6">4</text>
<text x="123.8" y="52.6">5</text>
<text x="139" y="50.1">7</text>
<text x="199.8" y="50.1">3</text>
<text x="43" y="59">2</text>
<text x="43" y="56.4">3</text>
<text x="47.8" y="57.7">2</text>
<text x="47.8" y="55.2">3</text>
<text x="43" y="61.5">1</text>
<text x="47.8" y="60.2">1</text>
<text x="199.8" y="98.2">2</text>
<text x="215" y="100.8">1</text>
<text x="199.8" y="103.3">3</text>
<text x="351.8" y="131.2">1</text>
<text x="316.3" y="133.7">7</text>
<text x="321.1" y="135">SHDN</text>
<text x="343.9" y="135">VCC</text>
<text x="343.9" y="132.4">VCC</text>
<text x="351.8" y="133.7">9</text>
<text x="316.3" y="141.3">8</text>
<text x="321.1" y="142.6">VREF</text>
<text x="345.7" y="142.6">CS</text>
<text x="351.8" y="143.8">16</text>
<text x="351.8" y="141.3">15</text>
<text x="316.3" y="148.9">2</text>
<text x="342.3" y="145.1">DCLK</text>
<text x="351.8" y="148.9">13</text>
<text x="199.8" y="151.4">6</text>
<text x="215" y="154">7</text>
<text x="316.3" y="154">4</text>
<text x="316.3" y="151.4">3</text>
<text x="321.1" y="155.2">CH2</text>
<text x="321.1" y="152.7">CH1</text>
<text x="321.1" y="150.2">CH0</text>
<text x="342.1" y="152.7">DOUT</text>
<text x="342.6" y="150.2">BUSY</text>
<text x="344.1" y="155.2">DIN</text>
<text x="351.8" y="154">14</text>
<text x="351.8" y="151.4">12</text>
<text x="199.8" y="156.5">5</text>
<text x="316.3" y="156.5">5</text>
<text x="321.1" y="157.8">CH3</text>
<text x="341.8" y="160.3">MODE</text>
<text x="351.8" y="159">11</text>
<text x="316.3" y="164.1">6</text>
<text x="321.1" y="165.4">COM</text>
<text x="341.3" y="165.4">GND10</text>
<text x="351.8" y="164.1">10</text>
<text x="199.2" y="220.9" transform="rotate(-90 199.2 220.9)">8</text>
<text x="232.1" y="220.9" transform="rotate(-90 232.1 220.9)">8</text>
<text x="200.4" y="227.6" transform="rotate(-90 200.4 227.6)">V+</text>
<text x="233.4" y="227.6" transform="rotate(-90 233.4 227.6)">V+</text>
<text x="200.4" y="233.8" transform="rotate(-90 200.4 233.8)">V-</text>
<text x="233.4" y="233.8" transform="rotate(-90 233.4 233.8)">V-</text>
<text x="199.2" y="238.7" transform="rotate(-90 199.2 238.7)">4</text>
<text x="232.1" y="238.7" transform="rotate(-90 232.1 238.7)">4</text>
<text x="338.4" y="255.3">Title</text>
<text x="338.4" y="262.9">Size</text>
<text x="351" y="262.9">Number</text>
<text x="401.7" y="262.9">Revision</text>
<text x="339.6" y="266.7">Tabloid</text>
<text x="338.4" y="270.5">Date:</text>
<text x="338.4" y="273.1">File:</text>
<text x="349.8" y="270.5">3/24/2012</text>
<text x="349.8" y="273.1">C:\Documents and Settings\..\S03_Joystick_In.SDrawn By:</text>
<text x="389" y="270.5">Sheet</text>
<text x="389.6" y="273.1">chDoc</text>
<text x="395.7" y="270.5">of</text>
</g>
<g font-size="2.2" fill="#3153a4">
<text x="128.1" y="51.4">B</text>
<text x="204.1" y="48.8">A</text>
<text x="204.1" y="102">A</text>
<text x="204.1" y="155.2">B</text>
</g>
<g font-size="2.2" fill="#ee1f23">
<text x="300.1" y="48.8">JSI_Ref</text>
<text x="117.7" y="86.8">JSI_RefPulse_5V</text>
<text x="368.5" y="142.6">SPI_CS0_5V</text>
<text x="368.5" y="145.1">SPI_ADC_CLK_5V</text>
<text x="368.5" y="150.2">ADC_BUSY0_5V</text>
<text x="368.5" y="152.7">SPI_MISO_5V</text>
<text x="368.5" y="155.2">SPI_ADC_MOSI_5V</text>
</g>
</svg>
